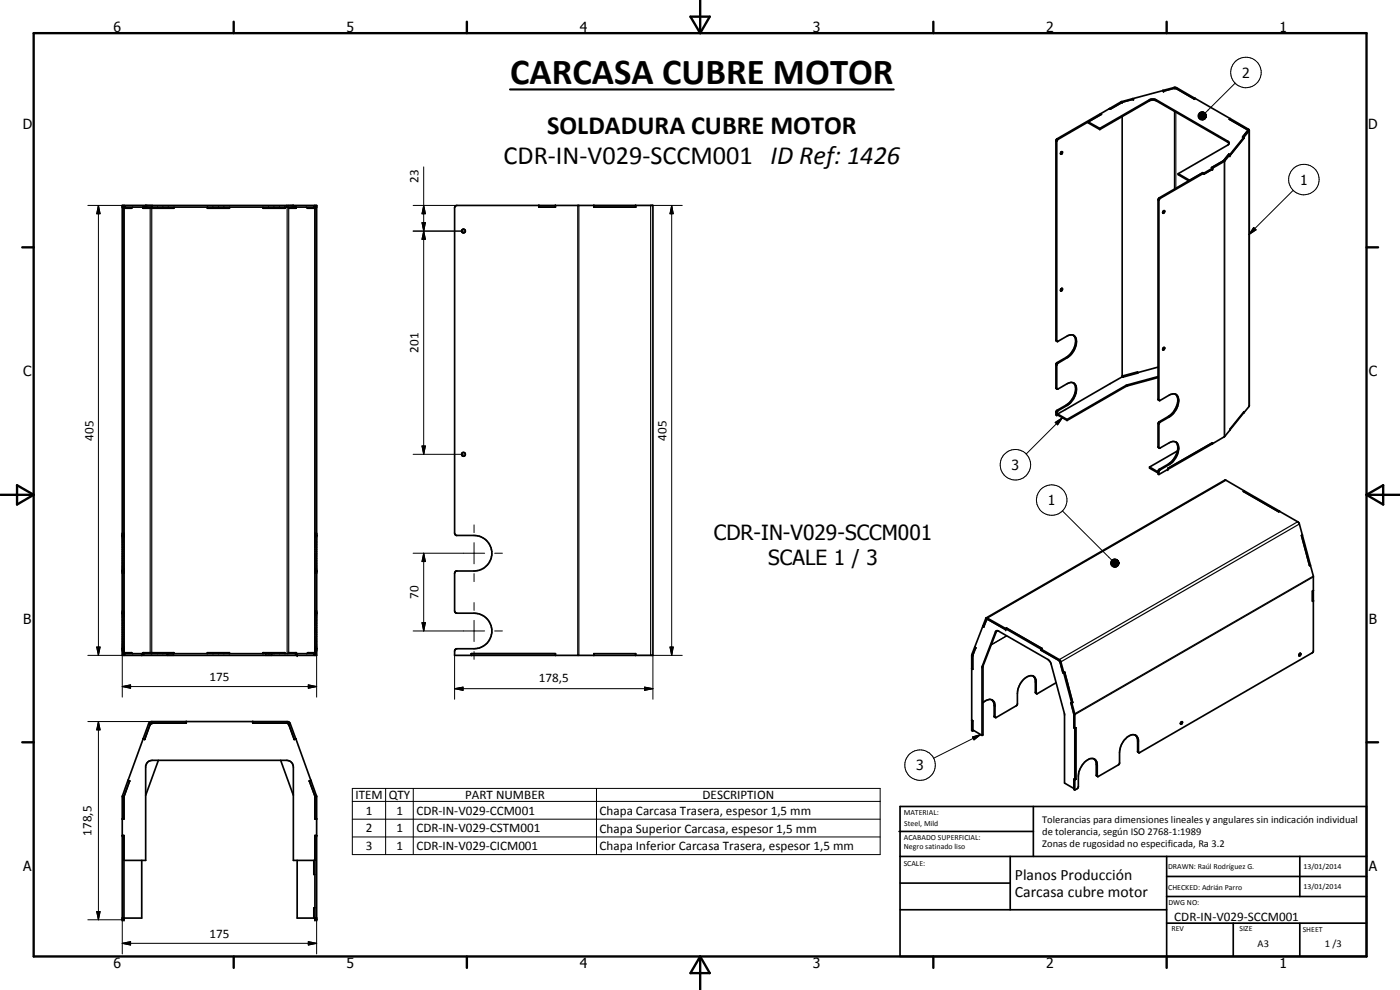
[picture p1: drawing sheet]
<svg xmlns="http://www.w3.org/2000/svg" width="420mm" height="297mm" viewBox="0 0 420 297" stroke-linecap="round" stroke-linejoin="round" font-family="sans-serif">
<g fill="none" stroke="#000" stroke-width=".51">
<path d="M326.6 36.6v.3l3.5 2M326.6 36.6l3.5 1.9M330.1 38.5l15-8.7 1.2-.1 .7 .3 21.4 12.3 .4 .3v.5M330.1 38.9l15-8.8 1.2-.1 .7 .3 21.6 12.4 .2 .4M330.1 38.5v.4M330.3 34.1l.2 .2-13 7.5-.4 .6 .1 60 .2 .1 2.8-1.7a1.78 1.78 0 0 1 2.2 0 1.78 1.78 0 0 1 .6 2.1 6.1 6.1 0 0 1-2.8 4.5l-2.8 1.7-.2 .3-.1 7.1 .2 .3M330.3 34.1l.3 .2-4 2.3M332.9 32.6l-15.7 9.1-.3 .4v60.1l.4 .2M332.9 32.6h.1M332.9 32.6l.3 .2M336.8 30.6l-3.6 2.2M340.1 29.8l-.1-.2a14.3 14.3 0 0 0-7.1 3"/>
<path d="M340.1 29.8l-3.3 .8M349 27.1v.1M349 27.2l-9 2.4 .1 .2M352.9 26.5l5.4 3.1 .3-.1-5.8-3.3-3.8 .9M352.9 26.5l-3.7 .8-.2-.2M352.9 26.5l5.4 3.2 .3-.2 10.6 6.1M369.2 35.6l5.7 3.5v82.7l-1.6 2M369.2 35.6l-.2 .2 5.4 3.1M369.2 35.6h.1M369.2 35.6l-.3 .2 5.5 3.1M374.4 38.9l.1 .1M374.5 39h.1"/>
<path d="M374.5 39l-1.6 2.1M374.9 39.2l-1.6 1.9M318.4 45.6h.4l-.3 .7-.2-.1zM318.6 45.5l-.3 .6M353.6 52.1l3.4 2M353.6 52.1v.3l3.2 1.9M361 51.8l-13.1 7.6-.4 .6v59.9l.6 .3 3.2-1.8 .9-.2 .6 .1M361 51.8l.3 .2v.3M361 51.8v.1M361.2 52.2l.1 .1M363.6 50.3l.3 .2M363.6 50.3h.1"/>
<path d="M363.9 50.5v.3M363.9 50.8l-2.7 1.5-.2-.5M363.9 50.8l-2.6 1.5M367.1 48.3l-3.5 2M367.1 48.3l-3.5 2 .3 .2M368.8 46.3l-1.7 2M368.8 46.3l.3 .1M368.8 46.3h.1M368.8 43.1l-.4 .5-14.8 8.5M369.1 46.4l-1.7 2-19.2 11.1-.4 .6 .1 60M372.9 41.1h.4M372.9 41.1l.4 .1"/>
<path d="M373.3 41.4h.1M373.3 41.2v.3M373.3 41.2l-4.2 5.2M373.3 41.4l-4.2 5.3v-.3M373.3 41.1v.3M36.7 61.6h58.3v135h-58.3zM37.2 61.6v135M37.2 62.1h57.3M37.5 62.1l-.3 .4h2.3l.3-.4M43 62.1v.4M43.3 62.1l-.3 .4M43.7 61.6v.5"/>
<path d="M45.4 62.1l-.3 .4h-2.1M45.5 62.1v.4h6.7v-.4M62.2 62.1v.4h6.7v-.4M78.9 62.1v.4h6.6v-.4M86.3 62.1l.3 .4h2.2M88 61.6v.5M88.5 62.1l.3 .4M88.8 62.1v.4M91.9 62.1l.3 .4h2.3l-.3-.4M94.5 61.6v135M136.8 61.7l59.1-.1v135h-59.5v-1.3l.4-.6 5.5-.1a5.3 5.3 0 0 0 5.3-5.3 5.3 5.3 0 0 0-5.3-5.3h-5.2l-.3-.1-.4-.6 .1-11.5 .4-.5h5.4a5.3 5.3 0 0 0 5.3-5.3 5.3 5.3 0 0 0-5.3-5.3h-5.4l-.5-.7v-97.7zM161.7 61.6v.5h5v-.5"/>
<path d="M161.7 61.6v.5M166.7 61.6v.5M178.2 61.6v.5h12.6v-.5M178.3 61.6v.5M190.7 61.6v.5M349.2 63.2h.3v.3l-.4 .5-.2-.4zM349.3 63.2l-.4 .6M318.4 86.7l.4-.1-.3 .7-.2-.1zM318.6 86.5l-.3 .6M317.3 116.8l2.9-1.7a1.74 1.74 0 0 1 2-.1 1.74 1.74 0 0 1 .9 1.8 6.2 6.2 0 0 1-2.9 4.9l-2.8 1.6-.3 1.4M322.1 114.9a3.6 3.6 0 0 1 0 4.3l-1.4 1.8-3.7 2.3-.1 1.2 .2 .2M322.1 100.6a3.4 3.4 0 0 1 .2 3.9l-1 1.6-1 .9-3.4 2.1v7.4l.4 .3"/>
<path d="M336.8 112.8l4.6-1.2 .1 .3-4.5 1.3M336.8 112.8l.2 .4M336.9 113l-19.5 11.2M347.5 110.2l-6.1 1.6M347.5 113.3l-9.6 2.7-17.7 10.2M347.5 113l-9.6 2.7-17.7 10.2M349.2 104.3h.1a.37 .37 0 0 1 .1 .5 .37 .37 0 0 1-.5 .1zM349.3 104.3l-.4 .5M352.8 118.3a4.1 4.1 0 0 1-.6 5.1l-1.2 1.3-3.4 2.2-.1 7.3 .4 .3M352.8 118.3a3.3 3.3 0 0 1 .2 4.5l-1.7 2.1-3.4 2.1-.1 7.4 .3 .1 3.5-2 1.2 .1M317.4 124.5l-.3 .2M317.4 124.2v.3"/>
<path d="M317.4 124.2l2.8 1.7M317.4 124.5l2.8 1.7M320.2 125.9v.3M352.8 132.6a4 4 0 0 1-.6 5.1l-1.5 1.5-2.9 1.7-.3 .5v.8l.3 .2M352.8 132.6a3 3 0 0 1 .5 4 6.3 6.3 0 0 1-2.4 2.8l-2.8 1.6-.3 1.4M353.4 135.3l-8.4 4.8M363.9 133.1v-.3l-13.4 7.7v.3M363.9 133.1l-13.4 7.7M369.1 129.1a9.7 9.7 0 0 1-5.2 4M373.3 123.8h.1M373.3 123.6v.2M373.3 123.8l-4.2 5.2"/>
<path d="M373.3 123.8v-.3l-4.2 5.3v.3M345 140.1v.4l2.5 1.4M345 140.1l2.5 1.5M350.5 140.8l-2.7 1.6M373.4 147.3l-5.8-3.2-71.7 41.3M373.4 147.3l-.2 .1 10.5 6.1M373.4 147.3h.1M373.4 147.3l10.6 6.1M384 153.4l5.8 3.5 3.5 12.6M384 153.4l-.3 .1M384 153.4h.1M36.7 171.3h.5"/>
<path d="M36.7 160.7h.5M94.5 171.3h.5M94.5 160.7h.5M390.8 160.5h.1M390.9 160.5l-.3 .2 2.4 9M393.2 169.6h.1M393.3 169.6l.9 3.2-.2 22.9-52.3 30.1M393.3 169.6l-.3 .1M393.9 177.3v3.1l.3-.2M394.2 177.2l-.3 .1M36.7 194.6h.5M36.7 184h.5"/>
<path d="M37.2 196.1h57.3M37.5 196.1l-.3-.3h2.3l.3 .3M42.5 196.1v.5M43 195.8v.3M43 195.8h2.1l.3 .3M43 195.8l.3 .3M45.5 196.1v-.3h6.7v.3M62.2 196.1v-.3h6.7v.3M78.9 196.1v-.3h6.6v.3M88.9 195.8l-.3 .3M88.9 195.8v.3M88.9 195.8h-2.3l-.3 .3"/>
<path d="M89.2 196.1v.5M92 196.1l.4-.3h2.1l-.3 .3M94.5 194.6h.5M94.5 184h.5M141.4 196.6v-.5h25.3v.5M141.5 196.1v.5M166.7 196.1v.5M178.2 196.6v-.5h12.6v.5M178.3 196.1v.5M190.7 196.1v.5M292.6 194.1l.2 .3M292.8 194.4l-.9 2.2v4.2l-.3-.1"/>
<path d="M292.8 194.4l-.9 2.3M295 187.9l.2 .2M295.3 188l-.1 .1M296.2 185.7l-1 2.4M296.2 185.7h.1M296.2 185.7l.1 .1M296.2 185.8l-1 2.3M296.2 185.8h.1M296.3 185.8l5.5 3.1M296.3 185.7l-.1 .1M299.2 189.2l-4.2 10.7v20.6l-.3 .1M301.8 188.6l-5.5-3.1h-.4l-4.2 10.9-.1 22.8 .3 .1"/>
<path d="M301.8 188.6l16.2 9.4 .3 .4 1 3.4M301.8 188.6v.3M302.1 188.5l10.6 6.1-.3 .1v.3M302.1 188.5l-.3 .1M302.1 188.5l10.6 6.1M312.4 195.1l5.5 3.1M312.4 195l5.5 3.2M312.4 195v.1M312.7 194.6l-.3 .1v.4M312.7 194.6h.1M317.9 198.2l1.1 3.6M390 196.1l.2-.1a.44 .44 0 0 1 .1 .5 .44 .44 0 0 1-.5 .3z"/>
<path d="M390.1 196l-.3 .6M45.2 217.2l-1.8 4.6M45.4 217l-.2 .2M55.9 216.5v.5h-10.5M75.8 216.5v.5h10.5M86.3 217l.3 .2M86.6 217.2l1.7 4.6M291.6 216.1h.1M291.6 200.7l.3 .1M291.6 216.1l.3 .2M291.6 200.7h.1M291.9 216.2v3.1"/>
<path d="M291.9 219l2.8 1.6M292.2 219.2l-.3 .1M295 210.8a2.08 2.08 0 0 1 3.4-.2l.2 .9v3.6l.2 .2M310 202.8a4.1 4.1 0 0 0-4.2 3.1l-.4 1.3-.2 4.4-6.3 3.7-.5-.3v-3.7l-.8-1.3M310 202.8l.5 .4 .4 .8 .1 3.9 .1 .3 5.8-3.3M310 202.8l.7 1v3.9l.4 .5M319 201.8h.2M319 201.8h.3M319 201.8h.1M319.2 201.8l3.4 12.5v22.7M319.3 201.8l.2-.1 2.4 9.1M319.5 201.7l-.3 .1"/>
<path d="M321.4 210.9l.9 3.3v4.2M321.4 210.9h.1M321.9 210.8l-.5 .1 .9 3.5M321.9 210.8l-.5 .1M322.3 218.4h.6M322.3 218.4l.3 .1 .3-.1M322.3 218.4h.1M322.8 218.4h.1M322.9 218.4v15.4M354.4 216.8l.2-.2a.38 .38 0 0 1 .3 .5 .38 .38 0 0 1-.5 .2zM354.6 216.6l-.3 .5M37.2 238.9v6.8h-.5"/>
<path d="M38.4 234.2l-1.7 4.9v36.9h.5v-25.3h-.5M38.4 234.2l.5 .2M38.4 234.1v.1M38.4 234.1l.5 .2M38.9 234.4l-1.7 4.5M38.9 234.3v.1M38.9 234.3l-1.7 4.6M43 221.7l.4 .1zM43.4 221.8v.1M47.5 228.1l-3.8 10.5M84.2 228.1l3.8 10.5M88.3 221.8v.1"/>
<path d="M88.8 221.7l-1.8-4.8-.8-.4-41.1 .1-.5 .5-6.2 17M88.8 221.7h.1M88.8 221.7l-.5 .1M88.8 221.7l-.5 .2M88.8 221.7l4.5 12.4M92.9 234.4l1.6 4.5M92.9 234.3v.1M93.3 234.1v.1M93.3 234.1l-.5 .2 1.7 4.6M93.3 234.2l1.7 4.7v37.1h-.5v-25.3h.5M93.3 234.2l-.4 .2M94.5 238.9v6.8h.5"/>
<path d="M294.7 220.6v-20.3l4-10.7 .7-.4 15.1 8.7 .8 .9 4.2 15.5v20.6l2.8 1.7M322.3 233.8v3.1l.3 .1M322.3 233.8l.3 .2 .3-.2M322.3 233.8h.1M322.3 233.8h.6M322.8 233.8h.1M328.3 227.7l.2 .2M328.5 227.9l.5 1.1v3.6l.4 .4M328.6 227.8a2.93 2.93 0 0 0-3.7 1.6l-1.1 2.2-.2 4.5-.3 .5-.7 .4M328.6 227.8l.6 1.1 .1 4.1M340.7 220.5l.7 1.4v3.7l.4 .2M341.7 225.8v-3.8a1.79 1.79 0 0 0-1.3-1.6 1.79 1.79 0 0 0-1.9 .6 6.4 6.4 0 0 0-2.5 4.7v3.3l-.2 .4-6.5 3.6"/>
<path d="M37.2 258.1h6.5v-28.3a1.98 1.98 0 0 1 2-1.7h40.3a2 2 0 0 1 2 2.1v27.9h6.5M42.5 258.1v17.4h-5.3M89.2 258.1v17.4h5.3M94.2 258.1v4.3h.3M269.8 249.5h40.3M270.1 242h140v45h-140zM270.1 257h140M303.2 257v16M310.1 242v15M350.1 257v30M390.1 257v12M94.5 272.4h-.3v3.1"/>
<path d="M270.1 265h33.1M270.1 273h80M350.1 277h60M350.1 269h60M350.1 263h60M370.1 277v10M390.1 277v10"/>
<circle cx="139.1" cy="69.3" r=".57"/>
<circle cx="139.1" cy="136.3" r=".58"/>
</g>
<g fill="none" stroke="#000" stroke-width=".35">
<path d="M336.5 30.5l.3 .2M336.7 30.5l.1 .1M336.8 35v78.1M336.8 34.9v78.2M344.9 30v.3M347 30v.3M352.3 26.3l.2 .2M352.5 33.4v23.4M352.9 33.7v22.8M353.1 26.3l-.2 .2M374.5 39.2l.4 .1v82.7M374.5 39.2h.1"/>
<path d="M374.7 38.8l-.3 .1M316.9 42.3l.2 .1M317.2 41.7l.3 .1M347.5 60l.3 .1M347.9 59.4l.3 .1M367.1 48.3l.3 .1v82.7M367.2 48.2l.4 .1v82.6M368.4 42.3v.3M36.7 62.3h.5M37.2 62.1v134M45.1 62.5v133.3M45.5 62.5v133.3"/>
<path d="M45.7 61.6v.5M86 61.6v.5M86.2 62.1v134M86.6 62.5v133.3M94.5 62.3h.5M94.5 62.5v133.3M173.4 61.6v135M173.7 61.6v135M195.3 61.6v135M316.9 116.4l.2 .1M316.9 109.4l.2 .2M316.9 102.1l.2 .1"/>
<path d="M317.2 108.8l.3 .2M320 107.2l.2 .2M337.9 115.7v.3M338.4 115.5v.3M347.5 119.8l.3 .1M316.9 123.7l.2 .2M317.2 123.1l.3 .1M320 121.5l.2 .2M347.5 134.1l.3 .1M347.5 127.1l.3 .2M347.9 126.5l.3 .2M350.7 139.2l.2 .2"/>
<path d="M350.7 124.9l.2 .2M36.7 160h.5M94.5 160h.5M347.5 141.4l.3 .2M347.9 140.8l.3 .2M367.9 144.1l-71.6 41.4v.3M389.5 156.5l-71.6 41.4v.3M390 157.2l-71.6 41.4-.3-.1M36.7 172h.5M94.5 172h.5M394.2 172.8l-71.9 41.4M394.2 173.1l-71.6 41.3-.3-.2"/>
<path d="M36.7 195.3h.5M36.7 183.3h.5M42.7 196.1v.5M50.1 196.1v.5M52 196.1v.5M79.7 196.1v.5M81.6 196.1v.5M89.1 196.1v.5M94.5 195.3h.5M94.5 183.3h.5M291.6 196.6l.3 .1M291.7 196.4l.3 .2"/>
<path d="M295.1 199.7l-.3 .2M295.9 185.5l.3 .2M296.4 185.8h.1M299 189.5l-.3 .1M302.1 190.8l-4.6 2.6M302.2 190.8l-4.7 2.7M317.8 198.2h.1M318.1 198.6h.1M44.6 217.1l.5 .2M45.5 216.5v.5M86.2 216.5v.5M87.1 217.1l-.5 .2"/>
<path d="M295 200.1l-.3 .2M298.4 214.9l.2 .2M298.4 211.7l.2 .2M310.7 207.7l.3 .2M310.7 204.6l.3 .1M36.7 239.1h.5M36.8 238.7l.4 .2M94.5 239.1h.5M94.9 238.7l-.4 .2M329 232.6l.3 .1M329 229.4l.3 .2M341.4 225.5l.3 .1"/>
<path d="M341.4 222.3l.3 .1M36.7 275.3h.5M94.5 275.3h.5"/>
</g>
<g fill="#000">
<circle cx="330.3" cy="34.1" r=".25"/>
<circle cx="336.8" cy="30.7" r=".18"/>
<circle cx="336.8" cy="30.6" r=".18"/>
<circle cx="340" cy="29.6" r=".25"/>
<circle cx="340.1" cy="29.8" r=".25"/>
<circle cx="349.2" cy="27.3" r=".25"/>
<circle cx="352.5" cy="26.5" r=".18"/>
<circle cx="352.9" cy="26.5" r=".18"/>
<circle cx="358.6" cy="29.5" r=".25"/>
<circle cx="374.4" cy="38.9" r=".18"/>
<circle cx="374.6" cy="39.1" r=".25"/>
<circle cx="363.9" cy="50.8" r=".25"/>
<circle cx="369.1" cy="46.7" r=".25"/>
<circle cx="372.9" cy="41.1" r=".25"/>
<circle cx="43.7" cy="61.6" r=".25"/>
<circle cx="43.7" cy="62.1" r=".25"/>
<circle cx="94.5" cy="62.5" r=".25"/>
<circle cx="350.5" cy="140.8" r=".25"/>
<circle cx="36.7" cy="171.3" r=".25"/>
<circle cx="36.7" cy="160.7" r=".25"/>
<circle cx="37.2" cy="171.3" r=".25"/>
<circle cx="37.2" cy="160.7" r=".25"/>
<circle cx="94.5" cy="160.7" r=".25"/>
<circle cx="94.5" cy="171.3" r=".25"/>
<circle cx="95" cy="160.7" r=".25"/>
<circle cx="95" cy="171.3" r=".25"/>
<circle cx="89.2" cy="196.6" r=".25"/>
<circle cx="89.2" cy="196.1" r=".25"/>
<circle cx="94.5" cy="195.8" r=".25"/>
<circle cx="292.6" cy="194.1" r=".25"/>
<circle cx="292.8" cy="194.4" r=".25"/>
<circle cx="301.8" cy="188.9" r=".25"/>
<circle cx="302.1" cy="188.5" r=".25"/>
<circle cx="394.2" cy="180.2" r=".25"/>
<circle cx="45.1" cy="217.3" r=".25"/>
<circle cx="45.5" cy="217" r=".25"/>
<circle cx="75.8" cy="216.5" r=".25"/>
<circle cx="86.6" cy="217.3" r=".25"/>
<circle cx="37.2" cy="238.9" r=".25"/>
<circle cx="94.5" cy="238.9" r=".25"/>
<circle cx="94.5" cy="239.1" r=".25"/>
<circle cx="36.7" cy="250.7" r=".25"/>
<circle cx="95" cy="250.7" r=".25"/>
<circle cx="36.7" cy="276" r=".25"/>
<circle cx="37.2" cy="276" r=".25"/>
<circle cx="94.5" cy="276" r=".25"/>
<circle cx="95" cy="276" r=".25"/>
</g>
<g fill="none" stroke="#000" stroke-width=".3">
<path d="M359.6 34.7l2.4 .1-2.4 .1zM359.6 34.9l2.4-.1-2.4 .4zM359.6 34.8h2.4M359.6 34.4l2.4 .4-2.4-.1zM359.6 35.2l2.4-.4-2.3 .6zM359.7 34.2l2.3 .6-2.4-.4zM359.7 35.4l2.3-.6-2.1 .8zM359.9 33.9l.2-.2 1.9 1.1zM359.9 33.9l2.1 .9-2.3-.6zM359.9 35.6l2.1-.8-1.9 1zM360.1 33.7l.2-.1 1.7 1.2zM360.1 35.8l1.9-1-1.7 1.1z"/>
<path d="M360.3 33.6l.3-.1 1.4 1.3zM360.3 35.9l1.7-1.1-1.4 1.2zM360.6 33.5h.3l1.1 1.3zM360.6 36l1.4-1.2-1.1 1.2zM360.9 33.5l.2 .1 .9 1.2zM361.1 33.6l.9 1.2zM361.4 33.7l.6 1.1zM361.6 33.8l.4 1zM361.8 34l.2 .8zM361.9 34.2l.1 .6zM362 34.8l-.9 1.2h-.2zM362 34.8l-.9 1.2z"/>
<path d="M362 34.8l-.6 1.1zM362 34.8l-.4 .9zM362 34.8l-.2 .7zM362 34.8l-.1 .5zM362 34.8v.3zM370.7 24.9l-9 9M127.2 50.1v86.2M388.1 57.1l-13.2 13.3M26.4 61.6h19.3M29.5 61.6l.5 2.5h-1zM29.5 61.6v135M37.2 62.1h.3l-.3 .4z"/>
<path d="M43 62.1h.3l-.3 .4zM47.3 62.1v.4M48.9 62.1v.4M50.5 62.1v.4M62.3 62.1v.4M63.9 62.1v.4M65.6 62.1v.4M67.2 62.1v.4M80.6 62.1v.4M82.2 62.1v.4M83.9 62.1v.4M85.5 62.1v.4"/>
<path d="M88.5 62.1h.3v.4zM94.2 62.1h.3v.4zM124 61.6h13.1M124 69.3h15.1M126.6 66.8h1.1l-.5 2.5zM127.2 61.6l.5 2.5h-1.1zM127.2 69.3l.5 2.5h-1.1zM178.2 61.6h26.6M201.6 61.6l.4 2.5h-.9zM201.6 61.6v135M376.2 68.2l.8 .8-2.1 1.4zM336.8 112.8l.2 .4z"/>
<path d="M124 136.3h15.1M126.6 133.8h1.1l-.5 2.5zM316.7 126.7l2.1-1.4-1.4 2.2zM318.8 125.3l-10.8 10.9M36.7 160v49.2M95 160v49.2M142.3 157.5v2.3M318.8 153.3l14.9 14.8M124 166h21.4M127.2 166l.5 2.5h-1.1zM127.2 166v23.3M142.3 162.8v6.4"/>
<path d="M142.3 172.1v2.4M148.5 166h2.3M333.3 168.8l2.5 .2-2.5 .1zM333.3 169.1l2.5-.1-2.4 .3zM333.3 169h2.5M333.4 168.6l2.4 .4-2.5-.2zM333.4 169.3l2.4-.3-2.3 .6zM333.5 168.3l2.3 .7-2.4-.4zM333.5 169.6l2.3-.6-2.1 .8zM333.7 168.1l.1-.2 2 1.1zM333.7 168.1l2.1 .9-2.3-.7zM333.7 169.8l2.1-.8-2 1z"/>
<path d="M333.8 167.9l.3-.1 1.7 1.2zM333.8 170l2-1-1.7 1.1zM334.1 167.8l.2-.1 1.5 1.3zM334.1 170.1l1.7-1.1-1.5 1.2zM334.3 167.7h.3l1.2 1.3zM334.3 170.2l1.5-1.2-1.2 1.2zM334.6 167.7l.3 .1 .9 1.2zM334.6 170.2l1.2-1.2-.9 1.2zM334.9 167.8l.9 1.2zM335.1 167.9l.7 1.1zM335.4 168l.4 1zM335.6 168.2l.2 .8z"/>
<path d="M335.7 168.4l.1 .6zM335.8 169l-.9 1.2zM335.8 169l-.7 1.1zM335.8 169l-.4 .9zM335.8 169l-.2 .7zM335.8 169l-.1 .5zM335.8 169l-.1 .2zM26.4 196.6h25.6M29 194.1h1l-.5 2.5zM37.2 195.8l.3 .3h-.3zM43 195.8l.3 .3h-.3zM47.3 195.8v.3"/>
<path d="M48.9 195.8v.3M50.5 195.8v.3M63.9 195.8v.3M65.6 195.8v.3M67.2 195.8v.3M68.8 195.8v.3M78.9 195.8v.3M80.6 195.8v.3M82.2 195.8v.3M83.9 195.8v.3M88.6 196.1l.3-.3v.3zM94.2 196.1l.3-.3v.3z"/>
<path d="M124 189.3h21.4M126.6 186.8h1.1l-.5 2.5zM136.4 196.6v13.2M142.3 180.8v2.3M142.3 186.1v6.4M142.3 195.5v2.3M148.5 189.3h2.3M178.2 196.6h26.6M195.9 196.6v13.2M201.1 194.1h.9l-.4 2.5zM26.4 216.5h29.5M29.5 216.5l.5 2.5h-1z"/>
<path d="M29.5 216.5v59.5M36.7 206l2.5-.5v1zM36.7 206h58.3M92.5 205.5l2.5 .5-2.5 .5zM136.4 206.6l2.6-.4v.9zM136.4 206.6h59.5M193.5 206.2l2.4 .4-2.4 .5zM105.7 236.6h158.4v19.8h-158.4zM115.7 236.6v19.8M124 236.6v19.8M179 236.6v19.8M291.9 221.1l2.4-.7-2 1.6z"/>
<path d="M294.3 220.4l-14.1 7.1M105.7 240.5h158.4M105.7 245.8h158.4M105.7 251.1h158.4M26.4 276h10.3M29 273.5h1l-.5 2.5zM36.7 275.3v10.9M95 275.3v10.9M36.7 283l2.5-.5v1zM36.7 283h58.3M92.5 282.5l2.5 .5-2.5 .5z"/>
<circle cx="373.9" cy="21.7" r="4.6"/>
<circle cx="391.3" cy="53.9" r="4.6"/>
<circle cx="304.7" cy="139.5" r="4.6"/>
<circle cx="315.6" cy="150" r="4.6"/>
<circle cx="276.1" cy="229.5" r="4.6"/>
</g>
<g fill="#000">
<path d="M361.9 34.2l.1 .6zM361.8 34l.2 .8zM361.6 33.8l.4 1zM361.4 33.7l.6 1.1zM361.1 33.6l.9 1.2zM360.9 33.5l.2 .1 .9 1.2zM360.6 33.5h.3l1.1 1.3zM360.3 33.6l.3-.1 1.4 1.3zM360.1 33.7l.2-.1 1.7 1.2zM359.9 33.9l.2-.2 1.9 1.1zM359.9 33.9l2.1 .9-2.3-.6zM359.7 34.2l2.3 .6-2.4-.4z"/>
<path d="M359.6 35.2l2.4-.4-2.3 .6zM359.7 35.4l2.3-.6-2.1 .8zM359.9 35.6l2.1-.8-1.9 1zM360.1 35.8l1.9-1-1.7 1.1zM360.3 35.9l1.7-1.1-1.4 1.2zM360.6 36l1.4-1.2-1.1 1.2zM362 34.8l-.9 1.2h-.2zM362 34.8l-.9 1.2zM362 34.8l-.6 1.1zM362 34.8l-.4 .9zM362 34.8l-.2 .7zM362 34.8l-.1 .5z"/>
<path d="M362 34.8v.3zM29.5 61.6l.5 2.5h-1zM37.2 62.1h.3l-.3 .4zM43 62.1h.3l-.3 .4zM88.5 62.1h.3v.4zM94.2 62.1h.3v.4zM126.6 66.8h1.1l-.5 2.5zM127.2 61.6l.5 2.5h-1.1zM127.2 69.3l.5 2.5h-1.1zM201.6 61.6l.4 2.5h-.9zM376.2 68.2l.8 .8-2.1 1.4zM336.8 112.8l.2 .4z"/>
<path d="M126.6 133.8h1.1l-.5 2.5zM316.7 126.7l2.1-1.4-1.4 2.2zM127.2 166l.5 2.5h-1.1zM335.7 168.4l.1 .6zM335.6 168.2l.2 .8zM335.4 168l.4 1zM335.1 167.9l.7 1.1zM334.9 167.8l.9 1.2zM334.6 167.7l.3 .1 .9 1.2zM334.3 167.7h.3l1.2 1.3zM334.1 167.8l.2-.1 1.5 1.3zM333.8 167.9l.3-.1 1.7 1.2z"/>
<path d="M333.7 168.1l.1-.2 2 1.1zM333.7 168.1l2.1 .9-2.3-.7zM333.5 168.3l2.3 .7-2.4-.4zM333.4 169.3l2.4-.3-2.3 .6zM333.5 169.6l2.3-.6-2.1 .8zM333.7 169.8l2.1-.8-2 1zM333.8 170l2-1-1.7 1.1zM334.1 170.1l1.7-1.1-1.5 1.2zM334.3 170.2l1.5-1.2-1.2 1.2zM334.6 170.2l1.2-1.2-.9 1.2zM335.8 169l-.9 1.2zM335.8 169l-.7 1.1z"/>
<path d="M335.8 169l-.4 .9zM335.8 169l-.2 .7zM335.8 169l-.1 .5zM335.8 169l-.1 .2zM29 194.1h1l-.5 2.5zM37.2 195.8l.3 .3h-.3zM43 195.8l.3 .3h-.3zM88.6 196.1l.3-.3v.3zM94.2 196.1l.3-.3v.3zM126.6 186.8h1.1l-.5 2.5zM201.1 194.1h.9l-.4 2.5zM29.5 216.5l.5 2.5h-1z"/>
<path d="M36.7 206l2.5-.5v1zM92.5 205.5l2.5 .5-2.5 .5zM136.4 206.6l2.6-.4v.9zM193.5 206.2l2.4 .4-2.4 .5zM291.9 221.1l2.4-.7-2 1.6zM29 273.5h1l-.5 2.5zM36.7 283l2.5-.5v1zM92.5 282.5l2.5 .5-2.5 .5z"/>
</g>
<g fill="none" stroke="#000" stroke-width=".71">
<path d="M10.1 9.9h400v277.1h-400zM70.1 6.5v3.4M140.1 6.5v3.4M207.2 5h5.8l-2.9 4.9zM210.1 0v9.9M280.1 6.5v3.4M350.1 6.5v3.4M6.7 74.2h3.4M410.1 74.2h3.5M.1 148.5h10M5.1 145.6l5 2.9-5 2.9zM410.1 148.5h10"/>
<path d="M410.1 148.5l5-2.9v5.8zM6.7 222.7h3.4M410.1 222.7h3.5M70.1 287v3.4M140.1 287v3.4M210.1 287v10M210.1 287l2.9 5h-5.8zM280.1 287v3.4M350.1 287v3.4"/>
</g>
<path d="M359.6 35h2.4M333.3 168.8h2.5M333.3 169.1h2.5" fill="none" stroke="#000" stroke-width=".38"/>
<path d="M359.6 34.6h2.4" fill="none" stroke="#000" stroke-width=".42"/>
<path d="M153.1 26.8h115.1" fill="none" stroke="#000" stroke-width=".63"/>
<text font-size="11" x="153.1" y="25.3">CARCASA CUBRE MOTOR</text>
<g font-size="7.9">
<text x="164.2" y="40.2">SOLDADURA CUBRE MOTOR</text>
<text x="151.1" y="49.2">CDR-IN-V029-SCCM001 ID Ref: 1426</text>
</g>
<g font-size="6.3">
<text x="214.2" y="162.1">CDR-IN-V029-SCCM001</text>
<text x="230.6" y="169.6">SCALE 1 / 3</text>
</g>
<g font-size="4.7">
<text x="304.6" y="263.9">Planos Producción</text>
<text x="304.6" y="269.3">Carcasa cubre motor</text>
</g>
<g font-size="4.2">
<text x="34" y="9.6">6</text>
<text x="104" y="9.6">5</text>
<text x="174" y="9.6">4</text>
<text x="244" y="9.6">3</text>
<text x="314" y="9.6">2</text>
<text x="384" y="9.6">1</text>
<text x="372.8" y="23.3">2</text>
<text x="6.8" y="38.7">D</text>
<text x="410.6" y="38.7">D</text>
<text x="390.2" y="55.4">1</text>
<text x="7" y="112.9">C</text>
<text x="410.8" y="112.9">C</text>
<text x="303.6" y="141">3</text>
<text x="314.5" y="151.6">1</text>
<text x="7" y="187.1">B</text>
<text x="410.8" y="187.1">B</text>
<text x="275" y="231.1">3</text>
<text x="7" y="261.4">A</text>
<text x="410.8" y="261.4">A</text>
<text x="34" y="290.4">6</text>
<text x="104" y="290.4">5</text>
<text x="174" y="290.4">4</text>
<text x="244" y="290.4">3</text>
<text x="314" y="290.4">2</text>
<text x="384" y="290.4">1</text>
</g>
<g font-size="3.9">
<text x="125.6" y="54.9" transform="rotate(-90 125.6 54.9)">23</text>
<text x="125.6" y="105.8" transform="rotate(-90 125.6 105.8)">201</text>
<text x="28" y="132.2" transform="rotate(-90 28 132.2)">405</text>
<text x="200" y="132.2" transform="rotate(-90 200 132.2)">405</text>
<text x="125.6" y="179.7" transform="rotate(-90 125.6 179.7)">70</text>
<text x="62.9" y="204.4">175</text>
<text x="161.7" y="204.6">178,5</text>
<text x="106.7" y="239.8">ITEM</text>
<text x="116.7" y="239.8">QTY</text>
<text x="139.6" y="239.8">PART NUMBER</text>
<text x="210.9" y="239.8">DESCRIPTION</text>
<text x="109.8" y="244.4">1</text>
<text x="118.9" y="244.4">1</text>
<text x="125" y="244.4">CDR-IN-V029-CCM001</text>
<text x="179.9" y="244.5">Chapa Carcasa Trasera, espesor 1,5 mm</text>
<text x="27.5" y="250.7" transform="rotate(-90 27.5 250.7)">178,5</text>
<text x="109.8" y="249.7">2</text>
<text x="118.9" y="249.7">1</text>
<text x="125" y="249.7">CDR-IN-V029-CSTM001</text>
<text x="179.9" y="249.8">Chapa Superior Carcasa, espesor 1,5 mm</text>
<text x="109.8" y="255">3</text>
<text x="118.9" y="255">1</text>
<text x="125" y="255">CDR-IN-V029-CICM001</text>
<text x="179.9" y="255.1">Chapa Inferior Carcasa Trasera, espesor 1,5 mm</text>
<text x="62.9" y="281.5">175</text>
<text x="352.4" y="276.3">CDR-IN-V029-SCCM001</text>
</g>
<g font-size="3.1">
<text x="312.7" y="246.8">Tolerancias para dimensiones lineales y angulares sin indicación individual</text>
<text x="312.7" y="250.4">de tolerancia, según ISO 2768-1:1989</text>
<text x="312.7" y="254">Zonas de rugosidad no especificada, Ra 3.2</text>
<text x="377.4" y="284.1">A3</text>
<text x="397.6" y="284.2">1 /3</text>
</g>
<g font-size="2.4">
<text x="271.2" y="244.4">MATERIAL:</text>
<text x="271.3" y="252">ACABADO SUPERFICIAL:</text>
<text x="271.4" y="247.9">Steel, Mild</text>
<text x="271.3" y="254.6">Negro satinado liso</text>
<text x="271.2" y="259.7">SCALE:</text>
<text x="350.6" y="260.8">DRAWN: Raúl Rodríguez G.</text>
<text x="391.2" y="260.6">13/01/2014</text>
<text x="350.6" y="267.1">CHECKED: Adrián Parro</text>
<text x="391.2" y="266.7">13/01/2014</text>
<text x="350.6" y="271.4">DWG NO:</text>
<text x="351.6" y="279.3">REV</text>
<text x="372" y="279.4">SIZE</text>
<text x="391" y="279.6">SHEET</text>
</g>
</svg>
